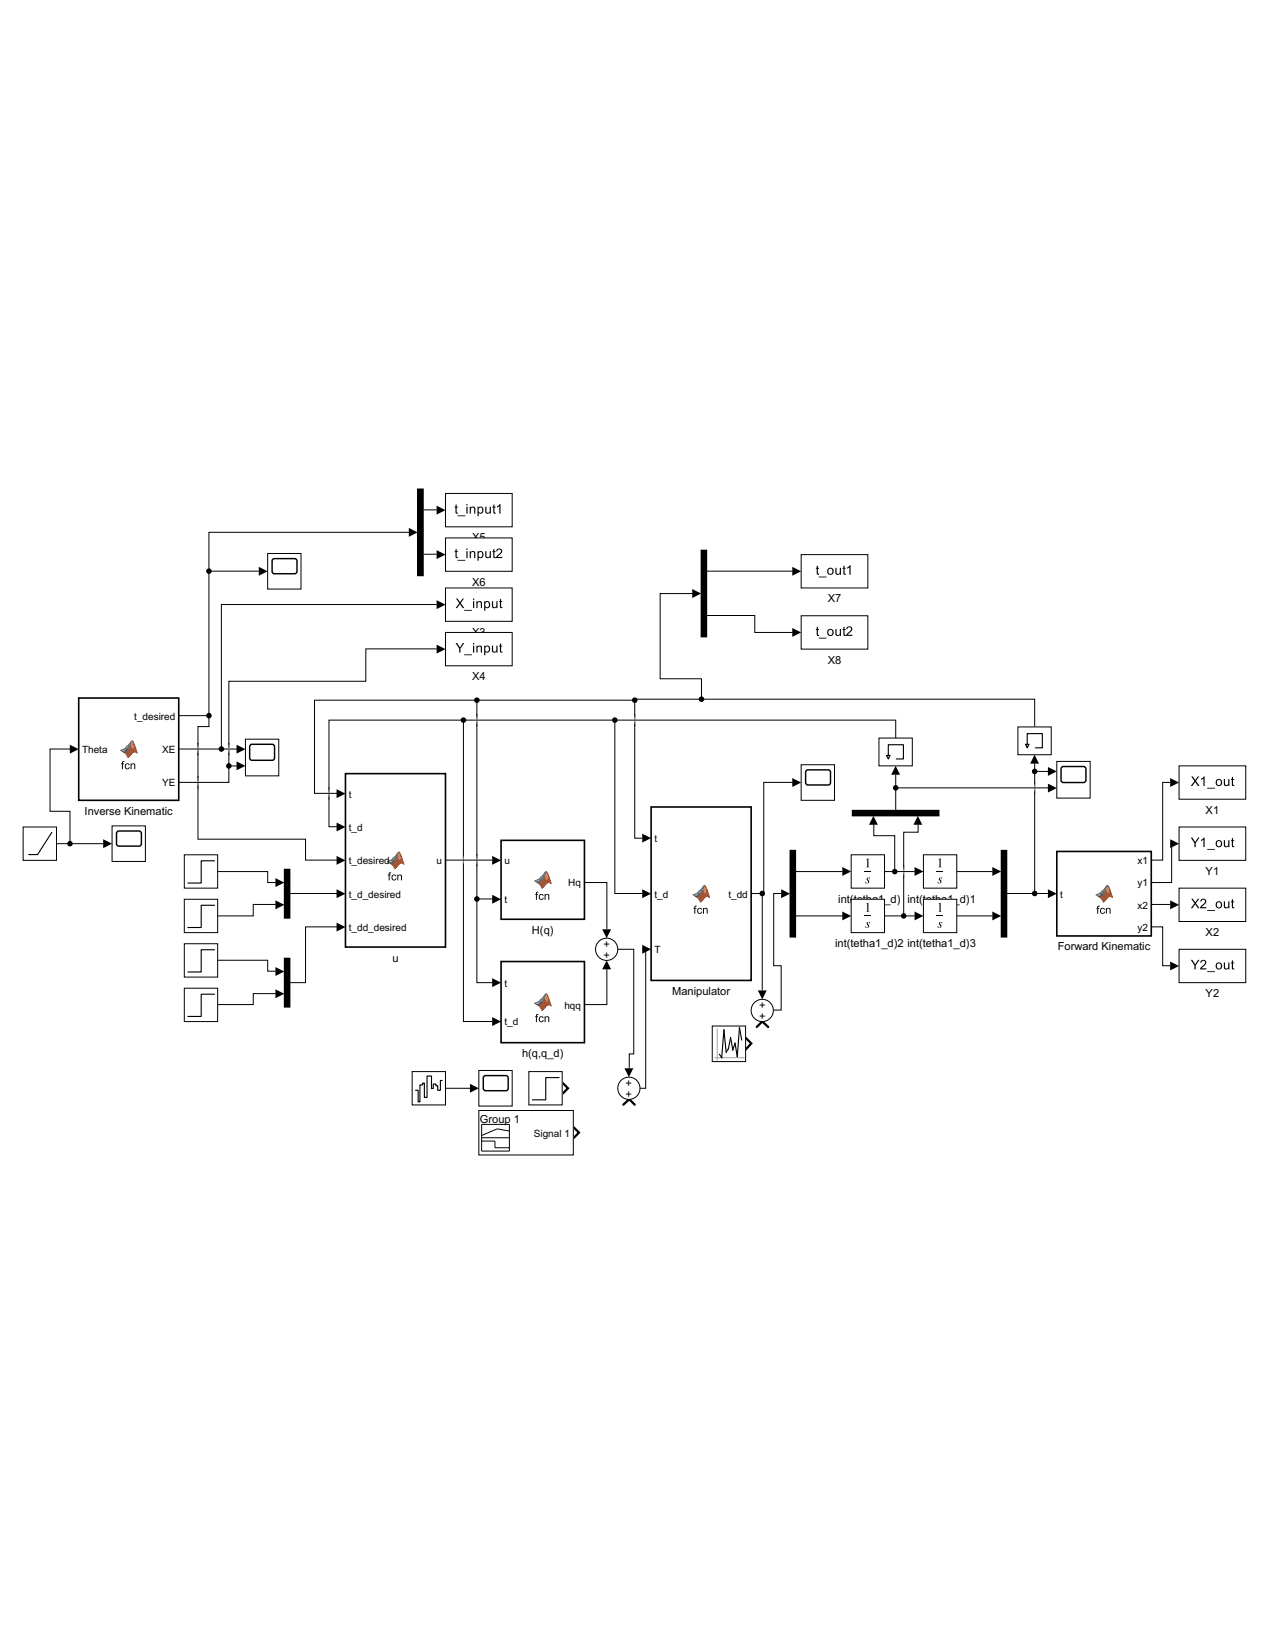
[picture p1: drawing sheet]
<svg xmlns="http://www.w3.org/2000/svg" width="216mm" height="279mm" viewBox="0 0 216 279" stroke-linecap="round" stroke-linejoin="round" font-family="sans-serif">
<path d="M117.8 152.1l.7-.4 1.2-1.3a2.43 2.43 0 0 1 .8 1.8l.2 .4a.68 .68 0 0 0-1.2 .3l-.4 .4-.5-.7z" fill="#000"/>
<path d="M119.8 150.8l.2 .5-.1 .5-.2-.5z" fill="#f5ae81"/>
<g fill="#000">
<path d="M119.7 150.5l.2-.1 .2 .3 .6 1.9-.3-.1a.76 .76 0 0 0-.9 .5l-.5 .4-.2-.4-.4-.5 .1-.1 .3 .3 .3 .5 .6-.6a.6 .6 0 0 1 .8-.2z"/>
<path d="M118.1 154l.4-.1-.1 .2h-.2v.2h.2v.1h-.2v.9h-.2v-.9h-.1zM118.6 154.4l.5-.1 .2 .3h-.1l-.1-.1a.33 .33 0 0 0-.4 .3 .33 .33 0 0 0 .4 .3l.1-.2 .2 .1a.47 .47 0 0 1-.7 .2 .47 .47 0 0 1-.1-.7zM119.5 154.3h.2v.1a.35 .35 0 0 1 .4-.1 .35 .35 0 0 1 .2 .4v.6h-.2v-.6a.23 .23 0 0 0-.1-.3 .23 .23 0 0 0-.3 .2v.7h-.2z"/>
<path d="M117.7 152.1l.7 .4a4.8 4.8 0 0 0 1.3-2h.2l-.1-.1-.4 .4a3.1 3.1 0 0 1-1.7 1.3zM118 152.1l.5-.3 .3 .2-.4 .4zM118.8 151.5l.6-.5-.5 .9-.2-.1z"/>
</g>
<path d="M110.7 137.1h17v29.5h-17z" fill="none" stroke="#000" stroke-width=".27"/>
<path d="M144.7 145.3h5.7v5.6h-5.7z" fill="#fff"/>
<path d="M146.9 148h1.1v.2h-1.1z" fill-rule="evenodd" fill="#000"/>
<path d="M147.2 146.1l.4-.2v1.3l.2 .2h-.6l.2-.2v-1zM147.4 149.2l.5-.1v.3l-.3-.2-.1 .1 .2 .4a.38 .38 0 0 1-.1 .4 .38 .38 0 0 1-.4 0v-.3l.2 .3 .2-.2z" fill="#000"/>
<path d="M144.7 145.3h5.7v5.6h-5.7z" fill="none" stroke="#000" stroke-width=".17"/>
<path d="M85.2 163.4h14.2v13.8h-14.2z" fill="#fff"/>
<path d="M90.8 170.5l.8-.3 1.2-1.3a2.43 2.43 0 0 1 .8 1.7l.1 .4a.68 .68 0 0 0-1.1 .4l-.5 .4-.5-.7z" fill="#000"/>
<path d="M92.8 169.2l.3 .5-.1 .5-.3-.5z" fill="#f5ae81"/>
<g fill="#000">
<path d="M92.8 168.9h.2l.1 .2 .6 1.9-.2-.1a.76 .76 0 0 0-.9 .6l-.5 .3-.2-.4-.5-.5h.2l.2 .2 .4 .6 .5-.6a.6 .6 0 0 1 .9-.3z"/>
<path d="M91.2 172.4h.3v.1l-.2 .1v.1h.2v.2h-.2v.8h-.2v-.8h-.1zM91.7 172.8l.5-.1 .2 .3h-.1l-.1-.1a.33 .33 0 0 0-.4 .3 .33 .33 0 0 0 .4 .3l.1-.1h.1a.47 .47 0 0 1-.6 .3 .47 .47 0 0 1-.2-.8zM92.6 172.7h.1v.2a.35 .35 0 0 1 .5-.2 .35 .35 0 0 1 .2 .4v.6h-.2v-.6a.23 .23 0 0 0-.2-.3 .23 .23 0 0 0-.2 .2l-.1 .7h-.1z"/>
<path d="M90.8 170.5l.6 .4a4.8 4.8 0 0 0 1.4-2h.2l-.2-.1-.4 .4a3.1 3.1 0 0 1-1.6 1.3zM91 170.5l.6-.2 .3 .1-.5 .4zM91.9 169.9l.6-.5-.6 .9-.2-.1z"/>
</g>
<path d="M85.2 163.4h14.2v13.8h-14.2z" fill="none" stroke="#000" stroke-width=".27"/>
<path d="M85.2 142.8h14.2v13.4h-14.2z" fill="#fff"/>
<path d="M90.8 149.7l.8-.3 1.2-1.3a2.43 2.43 0 0 1 .8 1.7l.1 .4a.68 .68 0 0 0-1.1 .4l-.5 .4-.5-.7z" fill="#000"/>
<path d="M92.8 148.4l.3 .5-.1 .5-.3-.5z" fill="#f5ae81"/>
<g fill="#000">
<path d="M92.8 148.1h.2l.1 .3 .6 1.9-.2-.2a.76 .76 0 0 0-.9 .6l-.5 .3-.2-.4-.5-.4 .2-.1 .2 .2 .4 .6 .5-.6a.6 .6 0 0 1 .9-.3z"/>
<path d="M91.2 151.6h.3v.1l-.2 .1v.1h.2v.2h-.2v.8h-.2v-.8h-.1zM91.7 152.1l.5-.2 .2 .3-.1 .1-.1-.2a.33 .33 0 0 0-.4 .3 .33 .33 0 0 0 .4 .4l.1-.2h.1a.47 .47 0 0 1-.6 .3 .47 .47 0 0 1-.2-.7zM92.6 151.9h.1v.2a.35 .35 0 0 1 .5-.2 .35 .35 0 0 1 .2 .4v.6h-.2v-.6a.23 .23 0 0 0-.2-.2 .23 .23 0 0 0-.2 .1l-.1 .7h-.1z"/>
<path d="M90.8 149.7l.6 .5a4.8 4.8 0 0 0 1.4-2.1h.2l-.2-.1-.4 .4a3.1 3.1 0 0 1-1.6 1.3zM91 149.7l.6-.2 .3 .2-.5 .3zM91.9 149.1l.6-.5-.6 1-.2-.2z"/>
</g>
<path d="M85.2 142.8h14.2v13.4h-14.2z" fill="none" stroke="#000" stroke-width=".27"/>
<path d="M157 145.3h5.7v5.6h-5.7z" fill="#fff"/>
<path d="M159.2 148h1.1v.2h-1.1z" fill-rule="evenodd" fill="#000"/>
<path d="M159.5 146.1l.4-.2v1.3l.2 .2h-.6l.2-.2v-1zM159.6 149.2l.6-.1-.1 .3-.2-.2-.1 .1 .2 .4a.38 .38 0 0 1-.1 .4 .38 .38 0 0 1-.4 0l-.1-.3 .3 .3 .2-.2z" fill="#000"/>
<path d="M157 145.3h5.7v5.6h-5.7z" fill="none" stroke="#000" stroke-width=".17"/>
<path d="M144.7 152.8h5.7v5.7h-5.7z" fill="#fff"/>
<path d="M146.9 155.6h1.1v.1h-1.1z" fill-rule="evenodd" fill="#000"/>
<path d="M147.2 153.6l.4-.2v1.4l.2 .1h-.6l.2-.2v-1zM147.4 156.8l.5-.1v.3l-.3-.3-.1 .2 .2 .4a.38 .38 0 0 1-.1 .3 .38 .38 0 0 1-.4 .1v-.4l.2 .4 .2-.2z" fill="#000"/>
<path d="M144.7 152.8h5.7v5.7h-5.7z" fill="none" stroke="#000" stroke-width=".17"/>
<path d="M157 152.8h5.7v5.7h-5.7z" fill="#fff"/>
<path d="M159.2 155.6h1.1v.1h-1.1z" fill-rule="evenodd" fill="#000"/>
<path d="M159.5 153.6l.4-.2v1.4l.2 .1h-.6l.2-.2v-1zM159.6 156.8l.6-.1-.1 .3-.2-.3-.1 .2 .2 .4a.38 .38 0 0 1-.1 .3 .38 .38 0 0 1-.4 .1l-.1-.4 .3 .4 .2-.2z" fill="#000"/>
<path d="M157 152.8h5.7v5.7h-5.7z" fill="none" stroke="#000" stroke-width=".17"/>
<path d="M134.3 144.5h1v14.8h-1z" fill="#fff"/>
<path d="M134.3 144.5h1v14.8h-1z" fill-rule="evenodd" fill="#000"/>
<path d="M134.3 144.5h1v14.8h-1z" fill="none" stroke="#000" stroke-width=".17"/>
<path d="M170.2 144.5h1v14.8h-1z" fill="#fff"/>
<path d="M170.2 144.5h1v14.8h-1z" fill-rule="evenodd" fill="#000"/>
<path d="M170.2 144.5h1v14.8h-1z" fill="none" stroke="#000" stroke-width=".17"/>
<circle cx="103.1" cy="161.3" r="1.89" fill="#fff"/>
<circle cx="103.1" cy="161.3" r="1.89" fill="none" stroke="#000" stroke-width=".17"/>
<path d="M173 123.5h5.7v4.8h-5.7z" fill="#fff"/>
<path d="M174.3 126.5h.6l-.3 .6z" fill="#d9d9d9"/>
<path d="M174.3 126.5h.6l-.3 .6zM174.6 126.5v-1.8h2.6v2.4h-1.2" fill="none" stroke="#000" stroke-width=".19"/>
<path d="M173 123.5h5.7v4.8h-5.7z" fill="none" stroke="#000" stroke-width=".17"/>
<path d="M144.9 137.7h14.7v1h-14.7z" fill="#fff"/>
<path d="M144.9 137.7h14.7v1h-14.7z" fill-rule="evenodd" fill="#000"/>
<path d="M144.9 137.7h14.7v1h-14.7z" fill="none" stroke="#000" stroke-width=".17"/>
<path d="M149.4 125.4h5.7v4.8h-5.7z" fill="#fff"/>
<path d="M150.7 128.4h.6l-.3 .6z" fill="#d9d9d9"/>
<path d="M150.7 128.4h.6l-.3 .6zM151 128.4v-1.8h2.6v2.4h-1.2" fill="none" stroke="#000" stroke-width=".19"/>
<path d="M149.4 125.4h5.7v4.8h-5.7z" fill="none" stroke="#000" stroke-width=".17"/>
<path d="M179.7 144.7h16v14.4h-16z" fill="#fff"/>
<path d="M186.2 152.1l.8-.4 1.2-1.3a2.43 2.43 0 0 1 .8 1.8l.1 .4a.68 .68 0 0 0-1.1 .3l-.4 .4-.5-.7z" fill="#000"/>
<path d="M188.3 150.8l.2 .5-.1 .5-.2-.5z" fill="#f5ae81"/>
<g fill="#000">
<path d="M188.2 150.5l.2-.1 .2 .3 .6 1.9-.3-.1a.76 .76 0 0 0-.9 .5l-.5 .4-.2-.4-.4-.5 .1-.1 .3 .3 .3 .5 .5-.6a.6 .6 0 0 1 .9-.2z"/>
<path d="M186.6 154l.4-.1-.1 .2h-.2v.2h.2v.1h-.2v.9h-.2v-.9h-.1zM187.1 154.4l.5-.1 .2 .3h-.1l-.1-.1a.33 .33 0 0 0-.4 .3 .33 .33 0 0 0 .4 .3l.1-.2 .2 .1a.47 .47 0 0 1-.7 .2 .47 .47 0 0 1-.1-.7zM188 154.3h.1v.1a.35 .35 0 0 1 .5-.1 .35 .35 0 0 1 .2 .4v.6h-.2v-.6a.23 .23 0 0 0-.1-.3 .23 .23 0 0 0-.3 .2v.7h-.2z"/>
<path d="M186.2 152.1l.7 .4a4.8 4.8 0 0 0 1.3-2h.2l-.1-.1-.5 .4a3.1 3.1 0 0 1-1.6 1.3zM186.5 152.1l.5-.3 .3 .2-.4 .4zM187.3 151.5l.6-.5-.5 .9-.2-.1z"/>
</g>
<path d="M179.7 144.7h16v14.4h-16z" fill="none" stroke="#000" stroke-width=".27"/>
<path d="M58.7 131.5h17v29.5h-17z" fill="#fff"/>
<path d="M65.8 146.4l.8-.3 1.1-1.3a2.43 2.43 0 0 1 .9 1.7l.1 .4a.68 .68 0 0 0-1.1 .4l-.5 .4-.5-.7z" fill="#000"/>
<path d="M67.8 145.1l.2 .5-.1 .5-.2-.5z" fill="#f5ae81"/>
<g fill="#000">
<path d="M67.8 144.8h.1l.2 .2 .6 2-.3-.2a.76 .76 0 0 0-.9 .6l-.4 .3-.2-.4-.5-.5h.1l.3 .2 .4 .6 .5-.6a.6 .6 0 0 1 .9-.3z"/>
<path d="M66.1 148.3h.4v.1l-.3 .1v.1h.2v.2h-.2v.8h-.1v-.8h-.2zM66.7 148.8l.4-.2 .3 .3-.2 .1-.1-.2a.33 .33 0 0 0-.4 .3 .33 .33 0 0 0 .5 .3v-.1h.2a.47 .47 0 0 1-.7 .3 .47 .47 0 0 1-.1-.7zM67.5 148.6h.2v.2a.35 .35 0 0 1 .4-.2 .35 .35 0 0 1 .2 .4v.6h-.1v-.6a.23 .23 0 0 0-.2-.2 .23 .23 0 0 0-.3 .1v.7h-.2z"/>
<path d="M65.7 146.4l.7 .4a4.8 4.8 0 0 0 1.4-2h.2l-.2-.1-.4 .4a3.1 3.1 0 0 1-1.7 1.3zM66 146.4l.6-.2 .2 .1-.4 .4zM66.9 145.8l.5-.5-.5 .9-.2-.1z"/>
</g>
<path d="M58.7 131.5h17v29.5h-17z" fill="none" stroke="#000" stroke-width=".27"/>
<path d="M179.7 129.4h5.6v6.2h-5.6z" fill="#fff"/>
<path d="M180.6 130.3h3.8l.2 .4v2.1l-.4 .2-3.6-.1-.2-.3v-1.9z" fill="none" stroke="#000" stroke-width=".25"/>
<path d="M179.7 129.4h5.6v6.2h-5.6z" fill="none" stroke="#000" stroke-width=".17"/>
<path d="M200.4 130.2h11.4v5.6h-11.4z" fill="#fff"/>
<path d="M202.5 132h.3l.4 .6 .4-.6h.3l-.6 .7 .6 .9h-.2l-.5-.7-.5 .7h-.3l.7-.9zM204.2 132.4l.6-.4v1.6h-.2v-1.3l-.4 .2zM205.2 133.9h1.3v.1h-1.3zM206.8 132.5a.58 .58 0 0 1 .9 .1 .58 .58 0 0 1-.2 .9 .58 .58 0 0 1-.8-.3v-.4zM207 132.7a.42 .42 0 0 0-.1 .5 .42 .42 0 0 0 .6 .1 .42 .42 0 0 0 0-.6 .42 .42 0 0 0-.5 0zM208 132.4h.2v.7a.29 .29 0 0 0 .3 .3 .29 .29 0 0 0 .3-.4v-.6h.2v1.2h-.2v-.2a.42 .42 0 0 1-.5 .2 .42 .42 0 0 1-.3-.5zM209.4 132.1l.2-.1v.4h.2v.2h-.2v.6l.2 .4a.29 .29 0 0 1-.3 0 .29 .29 0 0 1-.1-.4v-.6h-.1v-.2h.1z" fill="#000"/>
<path d="M200.4 130.2h11.4v5.6h-11.4z" fill="none" stroke="#000" stroke-width=".17"/>
<path d="M200.4 150.9h11.4v5.7h-11.4z" fill="#fff"/>
<path d="M202.5 152.7h.3l.4 .7 .4-.7h.3l-.6 .8 .6 .9h-.2l-.5-.7-.5 .7h-.3l.7-.9zM204.2 152.9a.52 .52 0 0 1 .8 0 .52 .52 0 0 1-.2 .8l-.5 .5h.8v.2h-1.1l.2-.4a.98 .98 0 0 0 .6-1l-.4-.1-.2 .3h-.2zM205.2 154.7h1.3v.1h-1.3zM206.8 153.3a.58 .58 0 0 1 .9 .1 .58 .58 0 0 1-.2 .8 .58 .58 0 0 1-.8-.2v-.4zM207 153.4a.42 .42 0 0 0-.1 .6 .42 .42 0 0 0 .6 .1 .42 .42 0 0 0 0-.6 .42 .42 0 0 0-.5-.1zM208 153.2h.2v.6a.29 .29 0 0 0 .3 .4 .29 .29 0 0 0 .3-.4v-.6h.2v1.2h-.2v-.2a.42 .42 0 0 1-.5 .2 .42 .42 0 0 1-.3-.5zM209.4 152.9l.2-.1v.4h.2v.1h-.2v.7l.2 .4a.29 .29 0 0 1-.3-.1 .29 .29 0 0 1-.1-.3v-.7h-.1v-.1h.1z" fill="#000"/>
<path d="M200.4 150.9h11.4v5.7h-11.4z" fill="none" stroke="#000" stroke-width=".17"/>
<path d="M200.4 140.6h11.4v5.6h-11.4z" fill="#fff"/>
<path d="M202.4 142.3h.3l.5 .8 .5-.8h.2l-.6 1v.7h-.2v-.7zM204.2 142.7l.6-.4v1.7h-.2v-1.3l-.4 .2zM205.2 144.3h1.3v.1h-1.3zM206.8 142.9a.58 .58 0 0 1 .9 .1 .58 .58 0 0 1-.2 .9 .58 .58 0 0 1-.8-.3v-.4zM207 143a.42 .42 0 0 0-.1 .6 .42 .42 0 0 0 .6 .1 .42 .42 0 0 0 0-.6 .42 .42 0 0 0-.5-.1zM208 142.8h.2v.6a.29 .29 0 0 0 .3 .4 .29 .29 0 0 0 .3-.4v-.6h.2v1.2h-.2v-.2a.42 .42 0 0 1-.5 .2 .42 .42 0 0 1-.3-.5zM209.4 142.5l.2-.1v.4h.2v.2h-.2v.6l.2 .4a.29 .29 0 0 1-.3-.1 .29 .29 0 0 1-.1-.3v-.6h-.1v-.2h.1z" fill="#000"/>
<path d="M200.4 140.6h11.4v5.6h-11.4z" fill="none" stroke="#000" stroke-width=".17"/>
<path d="M200.4 161.3h11.4v5.7h-11.4z" fill="#fff"/>
<path d="M202.4 163.1h.3l.5 .8 .5-.8h.2l-.6 1v.7h-.2v-.7zM204.2 163.2a.52 .52 0 0 1 .8 .1 .52 .52 0 0 1-.2 .8l-.5 .5h.8v.2h-1.1l.2-.4a.98 .98 0 0 0 .6-1l-.4-.1-.2 .3h-.2zM205.2 165.1h1.3v.1h-1.3zM206.8 163.7a.58 .58 0 0 1 .9 .1 .58 .58 0 0 1-.2 .8 .58 .58 0 0 1-.8-.2v-.4zM207 163.8a.42 .42 0 0 0-.1 .6 .42 .42 0 0 0 .6 .1 .42 .42 0 0 0 0-.6 .42 .42 0 0 0-.5-.1zM208 163.6h.2v.6a.29 .29 0 0 0 .3 .4 .29 .29 0 0 0 .3-.4v-.6h.2v1.2h-.2v-.2a.42 .42 0 0 1-.5 .2 .42 .42 0 0 1-.3-.5zM209.4 163.3l.2-.1v.4h.2v.1h-.2v.7l.2 .4a.29 .29 0 0 1-.3-.1 .29 .29 0 0 1-.1-.3v-.7h-.1v-.1h.1z" fill="#000"/>
<path d="M200.4 161.3h11.4v5.7h-11.4z" fill="none" stroke="#000" stroke-width=".17"/>
<path d="M31.3 145.3h5.7v5.6h-5.7z" fill="#fff"/>
<path d="M36.5 146.3h-2.3v3.8h-2.3" fill="none" stroke="#000" stroke-width=".19"/>
<path d="M31.3 145.3h5.7v5.6h-5.7z" fill="none" stroke="#000" stroke-width=".17"/>
<path d="M31.3 152.8h5.7v5.7h-5.7z" fill="#fff"/>
<path d="M36.5 153.9h-2.3v3.7h-2.3" fill="none" stroke="#000" stroke-width=".19"/>
<path d="M31.3 152.8h5.7v5.7h-5.7z" fill="none" stroke="#000" stroke-width=".17"/>
<path d="M48.3 147.7h1v8.3h-1z" fill="#fff"/>
<path d="M48.3 147.7h1v8.3h-1z" fill-rule="evenodd" fill="#000"/>
<path d="M48.3 147.7h1v8.3h-1z" fill="none" stroke="#000" stroke-width=".17"/>
<path d="M31.3 160.4h5.7v5.7h-5.7z" fill="#fff"/>
<path d="M36.5 161.4h-2.3v3.8h-2.3" fill="none" stroke="#000" stroke-width=".19"/>
<path d="M31.3 160.4h5.7v5.7h-5.7z" fill="none" stroke="#000" stroke-width=".17"/>
<path d="M31.3 167.9h5.7v5.7h-5.7z" fill="#fff"/>
<path d="M36.5 169h-2.3v3.7h-2.3" fill="none" stroke="#000" stroke-width=".19"/>
<path d="M31.3 167.9h5.7v5.7h-5.7z" fill="none" stroke="#000" stroke-width=".17"/>
<path d="M48.3 162.8h1v8.4h-1z" fill="#fff"/>
<path d="M48.3 162.8h1v8.4h-1z" fill-rule="evenodd" fill="#000"/>
<path d="M48.3 162.8h1v8.4h-1z" fill="none" stroke="#000" stroke-width=".17"/>
<path d="M13.4 118.6h17v17.4h-17z" fill="#fff"/>
<path d="M20.4 127.5l.8-.3 1.2-1.3a2.43 2.43 0 0 1 .8 1.7l.1 .4a.68 .68 0 0 0-1.1 .4l-.4 .4-.5-.7z" fill="#000"/>
<path d="M22.5 126.2l.2 .5-.1 .5-.2-.5z" fill="#f5ae81"/>
<g fill="#000">
<path d="M22.4 125.9h.2l.2 .3 .6 1.9-.3-.2a.76 .76 0 0 0-.9 .6l-.5 .3-.2-.4-.4-.5h.1l.3 .2 .3 .6 .5-.6a.6 .6 0 0 1 .9-.3z"/>
<path d="M20.8 129.4h.4l-.1 .1-.2 .1v.1h.2v.2h-.2v.8h-.2v-.8h-.1zM21.3 129.9l.5-.2 .2 .3-.1 .1-.1-.2a.33 .33 0 0 0-.4 .3 .33 .33 0 0 0 .4 .4l.1-.2h.2a.47 .47 0 0 1-.7 .3 .47 .47 0 0 1-.1-.7zM22.2 129.7h.1v.2a.35 .35 0 0 1 .5-.2 .35 .35 0 0 1 .2 .4v.6h-.2v-.6a.23 .23 0 0 0-.1-.2 .23 .23 0 0 0-.3 .1v.7h-.2z"/>
<path d="M20.4 127.5l.7 .4a4.8 4.8 0 0 0 1.3-2h.2l-.1-.1-.5 .4a3.1 3.1 0 0 1-1.6 1.3zM20.7 127.5l.5-.2 .3 .1-.4 .4zM21.5 126.9l.6-.5-.5 1-.2-.2z"/>
</g>
<path d="M13.4 118.6h17v17.4h-17z" fill="none" stroke="#000" stroke-width=".27"/>
<path d="M45.5 94.1h5.7v6h-5.7z" fill="#fff"/>
<path d="M46.4 95h3.9l.2 .3-.1 2-.3 .2h-3.7l-.1-.4v-1.8z" fill="none" stroke="#000" stroke-width=".25"/>
<path d="M45.5 94.1h5.7v6h-5.7z" fill="none" stroke="#000" stroke-width=".17"/>
<path d="M41.7 125.6h5.7v6.3h-5.7z" fill="#fff"/>
<path d="M42.6 126.5h3.9l.2 .4-.1 2.1-.3 .2h-3.7l-.2-.4v-1.9z" fill="none" stroke="#000" stroke-width=".25"/>
<path d="M41.7 125.6h5.7v6.3h-5.7z" fill="none" stroke="#000" stroke-width=".17"/>
<path d="M75.7 99.9h11.4v5.7h-11.4z" fill="#fff"/>
<path d="M77.5 101.7h.3l.4 .6 .5-.6h.2l-.6 .8 .6 .8h-.2l-.5-.6-.5 .6h-.3l.7-.8zM78.9 103.7h1.3v.1h-1.3zM80.4 101.7h.2v.3h-.2zM80.4 102.2h.2v1.1h-.2zM81 102.2h.2v.1a.42 .42 0 0 1 .5-.1 .42 .42 0 0 1 .2 .4v.7h-.2v-.7a.27 .27 0 0 0-.2-.3 .27 .27 0 0 0-.3 .2v.8h-.2zM82.3 102.2h.2v.1a.54 .54 0 0 1 .7 0 .54 .54 0 0 1 .1 .8 .45 .45 0 0 1-.8 .1v.6h-.2zM82.6 102.4l-.1 .6 .2 .2a.43 .43 0 0 0 .4-.4 .43 .43 0 0 0-.4-.5zM83.6 102.2h.2v.6a.29 .29 0 0 0 .3 .4 .29 .29 0 0 0 .3-.4v-.6h.2v1.1h-.2v-.1a.42 .42 0 0 1-.5 .2 .42 .42 0 0 1-.3-.5zM85 101.9l.2-.1v.4h.2v.1h-.2v.7l.2 .3a.29 .29 0 0 1-.3 0 .29 .29 0 0 1-.1-.3v-.7h-.2v-.1h.2z" fill="#000"/>
<path d="M75.7 99.9h11.4v5.7h-11.4z" fill="none" stroke="#000" stroke-width=".17"/>
<path d="M75.7 107.5h11.4v5.7h-11.4z" fill="#fff"/>
<path d="M77.4 109.3h.3l.5 .7 .5-.7h.2l-.6 .9v.7h-.2v-.7zM78.9 111.2h1.3v.2h-1.3zM80.4 109.3h.2v.2h-.2zM80.4 109.7h.2v1.2h-.2zM81 109.7h.2v.2a.42 .42 0 0 1 .5-.2 .42 .42 0 0 1 .2 .5v.7h-.2v-.7a.27 .27 0 0 0-.2-.3 .27 .27 0 0 0-.3 .2v.8h-.2zM82.3 109.7h.2v.2a.54 .54 0 0 1 .7 0 .54 .54 0 0 1 .1 .7 .45 .45 0 0 1-.8 .2v.6h-.2zM82.6 110l-.1 .5 .2 .2a.43 .43 0 0 0 .4-.4 .43 .43 0 0 0-.4-.4zM83.6 109.7h.2v.7a.29 .29 0 0 0 .3 .4 .29 .29 0 0 0 .3-.4v-.7h.2v1.2h-.2v-.2a.42 .42 0 0 1-.5 .2 .42 .42 0 0 1-.3-.4zM85 109.4l.2-.1v.4h.2v.2h-.2v.7l.2 .3a.29 .29 0 0 1-.3 0 .29 .29 0 0 1-.1-.3v-.7h-.2v-.2h.2z" fill="#000"/>
<path d="M75.7 107.5h11.4v5.7h-11.4z" fill="none" stroke="#000" stroke-width=".17"/>
<path d="M75.7 83.9h11.4v5.6h-11.4z" fill="#fff"/>
<path d="M77.4 85.8l.2-.1v.4h.2v.2h-.2v.7l.3 .3a.29 .29 0 0 1-.4 0 .29 .29 0 0 1-.1-.4v-.6h-.1v-.2h.1zM77.8 87.6h1.3v.1h-1.3zM79.3 85.7h.2v.2h-.2zM79.3 86.1h.2v1.2h-.2zM79.9 86.1h.1v.2a.42 .42 0 0 1 .5-.2 .42 .42 0 0 1 .3 .5v.7h-.2v-.7a.27 .27 0 0 0-.2-.4 .27 .27 0 0 0-.3 .3v.8h-.2zM81.2 86.1h.2v.2a.54 .54 0 0 1 .7 0 .54 .54 0 0 1 0 .7 .45 .45 0 0 1-.7 .2v.5h-.2zM81.5 86.4l-.1 .5 .1 .2a.43 .43 0 0 0 .5-.4 .43 .43 0 0 0-.4-.4zM82.5 86.1h.2v.7a.29 .29 0 0 0 .3 .3 .29 .29 0 0 0 .2-.4v-.6h.2v1.2h-.1v-.2a.42 .42 0 0 1-.5 .2 .42 .42 0 0 1-.3-.5zM83.9 85.8l.2-.1v.4h.2v.2h-.2v.7l.2 .3a.29 .29 0 0 1-.3 0 .29 .29 0 0 1-.1-.4v-.6h-.2v-.2h.2zM84.5 86.1l.6-.4v1.6h-.2v-1.3l-.4 .3z" fill="#000"/>
<path d="M75.7 83.9h11.4v5.6h-11.4z" fill="none" stroke="#000" stroke-width=".17"/>
<path d="M75.7 91.4h11.4v5.7h-11.4z" fill="#fff"/>
<path d="M77.4 93.4l.2-.1v.4h.2v.1h-.2v.7l.3 .3a.29 .29 0 0 1-.4 0 .29 .29 0 0 1-.1-.3v-.7h-.1v-.1h.1zM77.8 95.2h1.3v.1h-1.3zM79.3 93.2h.2v.3h-.2zM79.3 93.7h.2v1.1h-.2zM79.9 93.7h.1v.1a.42 .42 0 0 1 .5-.1 .42 .42 0 0 1 .3 .4v.7h-.2v-.7a.27 .27 0 0 0-.2-.3 .27 .27 0 0 0-.3 .2v.8h-.2zM81.2 93.7h.2v.1a.54 .54 0 0 1 .7 0 .54 .54 0 0 1 0 .8 .45 .45 0 0 1-.7 .1v.6h-.2zM81.5 93.9l-.1 .6 .1 .2a.43 .43 0 0 0 .5-.4 .43 .43 0 0 0-.4-.5zM82.5 93.7h.2v.6a.29 .29 0 0 0 .3 .4 .29 .29 0 0 0 .2-.4v-.6h.2v1.1h-.1v-.1a.42 .42 0 0 1-.5 .2 .42 .42 0 0 1-.3-.5zM83.9 93.4l.2-.1v.4h.2v.1h-.2v.7l.2 .3a.29 .29 0 0 1-.3 0 .29 .29 0 0 1-.1-.3v-.7h-.2v-.1h.2zM84.5 93.3a.52 .52 0 0 1 .8 .1 .52 .52 0 0 1-.2 .8l-.5 .5h.8v.1h-1.1l.2-.3a.98 .98 0 0 0 .6-1l-.4-.1-.2 .3h-.2z" fill="#000"/>
<path d="M75.7 91.4h11.4v5.7h-11.4z" fill="none" stroke="#000" stroke-width=".17"/>
<path d="M71 83.1h1v14.7h-1z" fill="#fff"/>
<path d="M71 83.1h1v14.7h-1z" fill-rule="evenodd" fill="#000"/>
<path d="M71 83.1h1v14.7h-1z" fill="none" stroke="#000" stroke-width=".17"/>
<path d="M136.2 94.3h11.3v5.6h-11.3z" fill="#fff"/>
<path d="M138.8 96.2l.2-.1v.4h.2v.2h-.2v.6l.3 .4a.29 .29 0 0 1-.4 0 .29 .29 0 0 1-.1-.4v-.6h-.1v-.2h.1zM139.2 98h1.3v.1h-1.3zM140.8 96.6a.58 .58 0 0 1 .9 .1 .58 .58 0 0 1-.3 .9 .58 .58 0 0 1-.8-.3v-.4zM140.9 96.8a.42 .42 0 0 0-.1 .5 .42 .42 0 0 0 .6 .1 .42 .42 0 0 0 .1-.6 .42 .42 0 0 0-.6 0zM142 96.5h.2v.7a.29 .29 0 0 0 .3 .3 .29 .29 0 0 0 .3-.4v-.6h.2v1.2h-.2v-.2a.42 .42 0 0 1-.5 .2 .42 .42 0 0 1-.3-.5zM143.4 96.2l.2-.1v.4h.2v.2h-.2v.6l.2 .4a.29 .29 0 0 1-.3 0 .29 .29 0 0 1-.1-.4v-.6h-.2v-.2h.2zM144 96.5l.6-.5v1.7h-.2v-1.3l-.4 .2z" fill="#000"/>
<path d="M136.2 94.3h11.3v5.6h-11.3z" fill="none" stroke="#000" stroke-width=".17"/>
<path d="M136.2 104.7h11.3v5.6h-11.3z" fill="#fff"/>
<path d="M138.8 106.6l.2-.1v.4h.2v.2h-.2v.6l.3 .4a.29 .29 0 0 1-.4-.1 .29 .29 0 0 1-.1-.3v-.6h-.1v-.2h.1zM139.2 108.4h1.3v.1h-1.3zM140.8 107a.58 .58 0 0 1 .9 .1 .58 .58 0 0 1-.3 .9 .58 .58 0 0 1-.8-.3v-.4zM140.9 107.1a.42 .42 0 0 0-.1 .6 .42 .42 0 0 0 .6 .1 .42 .42 0 0 0 .1-.6 .42 .42 0 0 0-.6-.1zM142 106.9h.2v.6a.29 .29 0 0 0 .3 .4 .29 .29 0 0 0 .3-.4v-.6h.2v1.2h-.2v-.2a.42 .42 0 0 1-.5 .2 .42 .42 0 0 1-.3-.5zM143.4 106.6l.2-.1v.4h.2v.2h-.2v.6l.2 .4a.29 .29 0 0 1-.3-.1 .29 .29 0 0 1-.1-.3v-.6h-.2v-.2h.2zM144 106.6a.52 .52 0 0 1 .8 0 .52 .52 0 0 1-.2 .8l-.5 .5h.8v.2h-1.1l.2-.4a.98 .98 0 0 0 .6-1l-.3-.1-.2 .3h-.2z" fill="#000"/>
<path d="M136.2 104.7h11.3v5.6h-11.3z" fill="none" stroke="#000" stroke-width=".17"/>
<path d="M119.2 93.5h.9v14.7h-.9z" fill="#fff"/>
<path d="M119.2 93.5h.9v14.7h-.9z" fill-rule="evenodd" fill="#000"/>
<path d="M119.2 93.5h.9v14.7h-.9z" fill="none" stroke="#000" stroke-width=".17"/>
<path d="M3.9 140.6h5.7v5.6h-5.7z" fill="#fff"/>
<path d="M8.8 141.5l-2.4 3.7h-1.5" fill="none" stroke="#000" stroke-width=".19"/>
<path d="M3.9 140.6h5.7v5.6h-5.7z" fill="none" stroke="#000" stroke-width=".17"/>
<path d="M19 140.4h5.7v6h-5.7z" fill="#fff"/>
<path d="M20 141.3h3.9l.1 .3v2l-.3 .2-3.7-.1-.2-.3v-1.8z" fill="none" stroke="#000" stroke-width=".25"/>
<path d="M19 140.4h5.7v6h-5.7z" fill="none" stroke="#000" stroke-width=".17"/>
<path d="M70.1 182.1h5.6v5.7h-5.6z" fill="#fff"/>
<path d="M75.2 183.6h-.3v1.7h-.5v-.8h-.3v-.3h-.4v.8h-.3v-2.1h-.8v3.6h-.5v-2.4h-.3v.3h-.4v2.9h-.3v-2h-.5" fill="none" stroke="#000" stroke-width=".19"/>
<path d="M70.1 182.1h5.6v5.7h-5.6z" fill="none" stroke="#000" stroke-width=".17"/>
<path d="M106 187.7l1-.9 .9 .9" fill="none" stroke="#000" stroke-width=".38"/>
<circle cx="106.9" cy="185" r="1.89" fill="#fff"/>
<circle cx="106.9" cy="185" r="1.89" fill="none" stroke="#000" stroke-width=".17"/>
<path d="M81.4 181.9h5.7v6.1h-5.7z" fill="#fff"/>
<path d="M82.3 182.9h3.9l.2 .3-.1 2-.3 .2-3.7-.1-.1-.3v-1.8z" fill="none" stroke="#000" stroke-width=".25"/>
<path d="M81.4 181.9h5.7v6.1h-5.7z" fill="none" stroke="#000" stroke-width=".17"/>
<path d="M126.8 176.4l.9 .9-.9 1.1" fill="none" stroke="#000" stroke-width=".38"/>
<path d="M121.1 174.4h5.7v6h-5.7z" fill="#fff"/>
<path d="M121.6 179.8h4.9M121.9 174.8v5.3" fill="none" stroke="#adadad" stroke-width=".19"/>
<path d="M126.1 176.7l-.4-2-.4 4.9-.3-2.3-.4 1.1-.4-2-.4 1.8-.4 .6-.3-3.8-.4 4.8-.4-.6" fill="none" stroke="#000" stroke-width=".19"/>
<path d="M121.1 174.4h5.7v6h-5.7z" fill="none" stroke="#000" stroke-width=".17"/>
<path d="M136.2 130h5.7v6h-5.7z" fill="#fff"/>
<path d="M137.1 130.9h3.9l.2 .3-.1 2-.3 .2h-3.7l-.1-.4v-1.8z" fill="none" stroke="#000" stroke-width=".25"/>
<path d="M136.2 130h5.7v6h-5.7z" fill="none" stroke="#000" stroke-width=".17"/>
<path d="M128.7 174.5l.9-.9 1 .9" fill="none" stroke="#000" stroke-width=".38"/>
<circle cx="129.6" cy="171.7" r="1.89" fill="#fff"/>
<circle cx="129.6" cy="171.7" r="1.89" fill="none" stroke="#000" stroke-width=".17"/>
<path d="M95.6 184l1 1-1 .9" fill="none" stroke="#000" stroke-width=".38"/>
<path d="M89.9 182.1h5.7v5.7h-5.7z" fill="#fff"/>
<path d="M95 183.1h-2.2v3.8h-2.3" fill="none" stroke="#000" stroke-width=".19"/>
<path d="M89.9 182.1h5.7v5.7h-5.7z" fill="none" stroke="#000" stroke-width=".17"/>
<path d="M97.5 191.6l.9 .9-.9 .9" fill="none" stroke="#000" stroke-width=".38"/>
<path d="M81.4 188.7h16.1v7.6h-16.1z" fill="#fff"/>
<g fill="none" stroke="#000" stroke-width=".17">
<path d="M35.5 97.1h8.5M35.5 97.1v24.5M69.6 90.5h-34.1v6.6M72 86.7h2.2M72 94.2h2.2M120.2 97.1h14.6M74.2 102.7h-36.6v24.6M74.2 110.3h-12v5.5h-23.3v11.4M81.1 119h-27.6v15.8h3.8M81.1 119h26.8M81.1 119v3.3M107.9 119v3.3"/>
<path d="M117.7 100.9h-5.5v14.5h7.1v3.4M119.3 118.8h56.6v4.7M119.3 118.8h-11.4v.2M120.2 104.6h8.1v2.9h6.5M11.9 127.3h-3.4v10.6h3.4v5.5M30.4 121.6h5.1M30.4 127.3h9.9M33.7 133.1v9.5h18.2v3.6h5.4M33.7 126.3v.1M33.7 127.4v5.5M33.7 133.8v.2M35.5 121.6v1.9h-1.8v3.7"/>
<path d="M38.9 130.2v2.8h-8.5M38.9 130.2h1.4M38.9 126.3v.1M38.9 127.4v2.8M55.9 134.9v5.6h1.4M55.9 133.8v.2M55.9 135.7v.2M78.8 122.4h-22.9v12.3M78.8 122.4h25.7M78.8 122.4v23.7M81.1 122.5v23.6M104.5 122.4h47.8v3"/>
<path d="M104.5 122.4v29.4h4.7M107.9 122.5v20h1.3M107.9 123.2v.2M134.8 133h-5v18.8h-.2M152.3 131.7v6M152.3 133.9h25.9M175.9 129.7v4.1M175.9 134v17.8M175.9 131.1h2.3M198.9 133h-1.2v13.2h-1.9M9.6 143.4h8M37 148.1h8.5v1.9h1.4"/>
<path d="M46.9 153.7h-3.8v2h-6.1M49.3 151.8h8M57.3 157.5h-5.4v9.5h-2.6M75.7 146.2h8M78.8 146.3v27.3h4.9M78.8 147v.2M81.1 152.8v14.2h2.6M81.1 146.3v6.5M81.1 152.8h2.6M99.4 150h3.8v7.9M127.7 151.8h1.9M129.6 151.8v16.5"/>
<path d="M132.8 151.8h-1.3v12.3h1.3v7.6h-1.3M135.3 148.1h7.9M135.3 155.7h7.9M148.5 140.2v1.8h3.6v6.1M150.4 148.1h5.1M150.4 155.7h5.1M153.6 147.1v.2M153.6 148.2v7.5M156.1 140.2v1.2h-2.5v6.6M162.7 148.1h6M162.7 155.7h6M171.2 151.8h7"/>
<path d="M195.8 157.5h1.9v6.6h1.2M195.8 153.7h3.1M198.9 143.4h.3v6.6h-3.4M37 163.2h8.5v1.9h1.4M46.9 168.9h-3.8v1.8h-6.1M103.2 164.7v6h-3.8M105 161.3h2.7v17.8h-.7v2.4M109.2 161.3h.6v23.7h-1M75.7 185h4.2M81.4 188.7h16.1v7.6h-16.1zM81.9 191.1h4.7v4.5h-4.7zM81.9 193.4h4.7"/>
<path d="M81.9 193.9h2.2v1.2h2.5M86.6 192.2l-2.1-.4-2.6 1.2"/>
</g>
<g fill="#000">
<path d="M44 96.3l1.5 .8-1.5 .7zM69.5 89.7l1.5 .8-1.5 .7zM74.2 85.9l1.5 .8-1.5 .8zM74.2 93.5l1.5 .8-1.5 .7zM134.7 96.3l1.5 .8-1.5 .7zM74.2 102l1.5 .8-1.5 .7zM74.2 109.6l1.5 .7-1.5 .8zM117.7 100.1l1.5 .8-1.5 .7zM134.7 106.7l1.5 .8-1.5 .7zM11.9 126.6l1.5 .7-1.5 .8zM40.2 126.6l1.5 .7-1.5 .8zM40.2 129.4l1.5 .8-1.5 .7z"/>
<path d="M57.2 134.1l1.5 .8-1.5 .7zM134.7 132.2l1.5 .8-1.5 .7zM148.5 138.7l.7 1.5h-1.5zM152.3 130.2l.7 1.5h-1.5zM156 138.7l.8 1.5h-1.5zM175.9 128.3l.7 1.5h-1.5zM178.1 130.3l1.6 .8-1.6 .8zM178.1 133.2l1.6 .7-1.6 .8zM198.9 132.2l1.5 .8-1.5 .7zM17.5 142.6l1.5 .8-1.5 .7zM46.8 153l1.5 .8-1.5 .7zM46.8 149.2l1.5 .8-1.5 .8z"/>
<path d="M57.2 139.8l1.5 .8-1.5 .7zM57.2 156.8l1.5 .8-1.5 .7zM57.2 145.5l1.5 .7-1.5 .8zM57.2 151.1l1.5 .8-1.5 .7zM83.7 152.1l1.5 .7-1.5 .8zM83.7 145.5l1.5 .7-1.5 .8zM102.4 157.9h1.5l-.8 1.5zM109.2 151.1l1.5 .8-1.5 .7zM109.2 141.7l1.5 .7-1.5 .8zM132.8 151.1l1.5 .8-1.5 .7zM143.2 147.4l1.5 .7-1.5 .8zM143.2 154.9l1.5 .8-1.5 .7z"/>
<path d="M155.5 147.4l1.5 .7-1.5 .8zM155.5 154.9l1.5 .8-1.5 .7zM168.7 154.9l1.5 .8-1.5 .7zM168.7 147.4l1.5 .7-1.5 .8zM178.1 151.1l1.6 .8-1.6 .7zM198.9 142.6l1.5 .8-1.5 .7zM198.9 153l1.5 .8-1.5 .7zM46.8 164.4l1.5 .7-1.5 .8zM46.8 168.1l1.5 .8-1.5 .7zM83.7 172.9l1.5 .7-1.5 .8zM83.7 166.2l1.5 .8-1.5 .8zM103.1 163.2l.8 1.5h-1.5z"/>
<path d="M109.2 160.6l1.5 .7-1.5 .8zM128.8 168.3h1.5l-.7 1.5zM198.9 163.4l1.5 .8-1.5 .7zM79.9 184.2l1.5 .8-1.5 .7zM106.2 181.6h1.5l-.8 1.5z"/>
</g>
<g fill="#000">
<circle cx="35.5" cy="97.1" r=".47"/>
<circle cx="81.1" cy="119" r=".47"/>
<circle cx="107.9" cy="119" r=".47"/>
<circle cx="119.3" cy="118.8" r=".47"/>
<circle cx="35.5" cy="121.6" r=".47"/>
<circle cx="37.6" cy="127.3" r=".47"/>
<circle cx="38.9" cy="130.2" r=".47"/>
<circle cx="78.8" cy="122.4" r=".47"/>
<circle cx="104.5" cy="122.4" r=".47"/>
<circle cx="152.3" cy="133.9" r=".47"/>
<circle cx="175.9" cy="131.1" r=".47"/>
<circle cx="11.9" cy="143.4" r=".47"/>
<circle cx="81.1" cy="152.8" r=".47"/>
<circle cx="129.6" cy="151.8" r=".47"/>
<circle cx="152.1" cy="148.1" r=".47"/>
<circle cx="153.6" cy="155.7" r=".47"/>
<circle cx="175.9" cy="151.8" r=".47"/>
</g>
<g fill="none" stroke="#2e2e2e" stroke-width=".17">
<path d="M33.7 126.4v.2M33.7 128v.1M33.7 132.1v.2M33.7 133.6v.2M38.9 126.4v.2M38.9 128v.1M55.9 134v.2M55.9 135.5v.2M81.1 121.5v.2M81.1 123v.2M107.9 121.5v.2M107.9 123v.2"/>
<path d="M175.9 133.1v.1M175.9 134.6v.2M78.8 145.3v.2M78.8 146.8v.2M81.1 145.3v.2M81.1 146.8v.2M153.6 147.3v.2M153.6 148.8v.2"/>
</g>
<g fill="none" stroke="#5d5d5d" stroke-width=".17">
<path d="M33.7 126.6v.2M33.7 127.8v.2M33.7 132.3v.2M33.7 133.4v.2M38.9 126.6v.2M38.9 127.8v.2M55.9 134.2v.2M55.9 135.3v.2M81.1 121.7v.2M81.1 122.9v.1M107.9 121.7v.2M107.9 122.9v.1"/>
<path d="M175.9 133.2v.2M175.9 134.4v.2M78.8 145.5v.2M78.8 146.6v.2M81.1 145.5v.2M81.1 146.6v.2M153.6 147.5v.2M153.6 148.6v.2"/>
</g>
<g fill="none" stroke="#8b8b8b" stroke-width=".17">
<path d="M33.7 126.8v.2M33.7 127.6v.2M33.7 132.5v.2M33.7 133.3v.1M38.9 126.8v.2M38.9 127.6v.2M55.9 134.4v.1M55.9 135.1v.2M81.1 121.9v.2M81.1 122.7v.2M107.9 121.9v.2M107.9 122.7v.2"/>
<path d="M175.9 133.4v.2M175.9 134.2v.2M78.8 145.7v.2M78.8 146.5v.1M81.1 145.7v.2M81.1 146.5v.1M153.6 147.7v.1M153.6 148.4v.2"/>
</g>
<g fill="none" stroke="#b9b9b9" stroke-width=".17">
<path d="M33.7 127v.2M33.7 127.4v.2M33.7 132.7v.2M33.7 133.1v.2M38.9 127v.2M38.9 127.4v.2M55.9 134.5v.2M55.9 134.9v.2M81.1 122.1v.2M81.1 122.5v.2M107.9 122.1v.2M107.9 122.5v.2"/>
<path d="M175.9 133.6v.2M175.9 134v.2M78.8 145.9v.2M78.8 146.3v.2M81.1 145.9v.2M81.1 146.3v.2M153.6 147.8v.2M153.6 148.2v.2"/>
</g>
<g font-size="1.9">
<text x="80.2" y="92">X5</text>
<text x="80.2" y="99.5">X6</text>
<text x="140.7" y="102.4">X7</text>
<text x="80.2" y="108.1">X3</text>
<text x="140.7" y="112.8">X8</text>
<text x="80.2" y="115.6">X4</text>
<text x="14.4" y="138.5">Inverse Kinematic</text>
<text x="205" y="138.3">X1</text>
<text x="205" y="148.7">Y1</text>
<text x="142.5" y="153.4">int(</text>
<text x="145.1" y="153.4">tetha1_d)</text>
<text x="154.3" y="153.4">int(t</text>
<text x="157.4" y="153.4">etha1_</text>
<text x="163.2" y="153.4">d)1</text>
<text x="90.4" y="158.7">H(q)</text>
<text x="102.6" y="161.1">+</text>
<text x="142" y="161">int(tetha1_d)2 int(tetha1_d)3</text>
<text x="179.8" y="161.5">Forward Kinematic</text>
<text x="205" y="159.1">X2</text>
<text x="66.7" y="163.4">u</text>
<text x="102.6" y="162.9">+</text>
<text x="114.3" y="169.1">Manipulator</text>
<text x="129" y="171.4">+</text>
<text x="129" y="173.3">+</text>
<text x="205" y="169.5">Y2</text>
<text x="88.8" y="179.7">h(q,q_d)</text>
<text x="106.4" y="184.7">+</text>
<text x="81.6" y="190.8">Group 1</text>
<text x="106.4" y="186.6">+</text>
</g>
<g font-size="1.7">
<text x="22.8" y="122.3">t_desired</text>
<text x="13.9" y="128">Theta</text>
<text x="27.6" y="128">XE</text>
<text x="27.6" y="133.7">YE</text>
<text x="59.3" y="135.5">t</text>
<text x="59.3" y="141.2">t_d</text>
<text x="111.3" y="143.1">t</text>
<text x="59.3" y="146.9">t_desired</text>
<text x="74.2" y="146.9">u</text>
<text x="85.7" y="146.9">u</text>
<text x="193.4" y="146.9">x1</text>
<text x="59.3" y="152.5">t_d_desired</text>
<text x="85.7" y="153.5">t</text>
<text x="96.6" y="150.7">Hq</text>
<text x="111.3" y="152.5">t_d</text>
<text x="123.8" y="152.5">t_dd</text>
<text x="180.2" y="152.5">t</text>
<text x="193.4" y="150.7">y1</text>
<text x="193.4" y="154.4">x2</text>
<text x="59.3" y="158.2">t_dd_desired</text>
<text x="111.3" y="162">T</text>
<text x="193.4" y="158.2">y2</text>
<text x="85.7" y="167.7">t</text>
<text x="96" y="171.4">hqq</text>
<text x="85.7" y="174.3">t_d</text>
<text x="90.8" y="193.2">Signal 1</text>
</g>
</svg>
